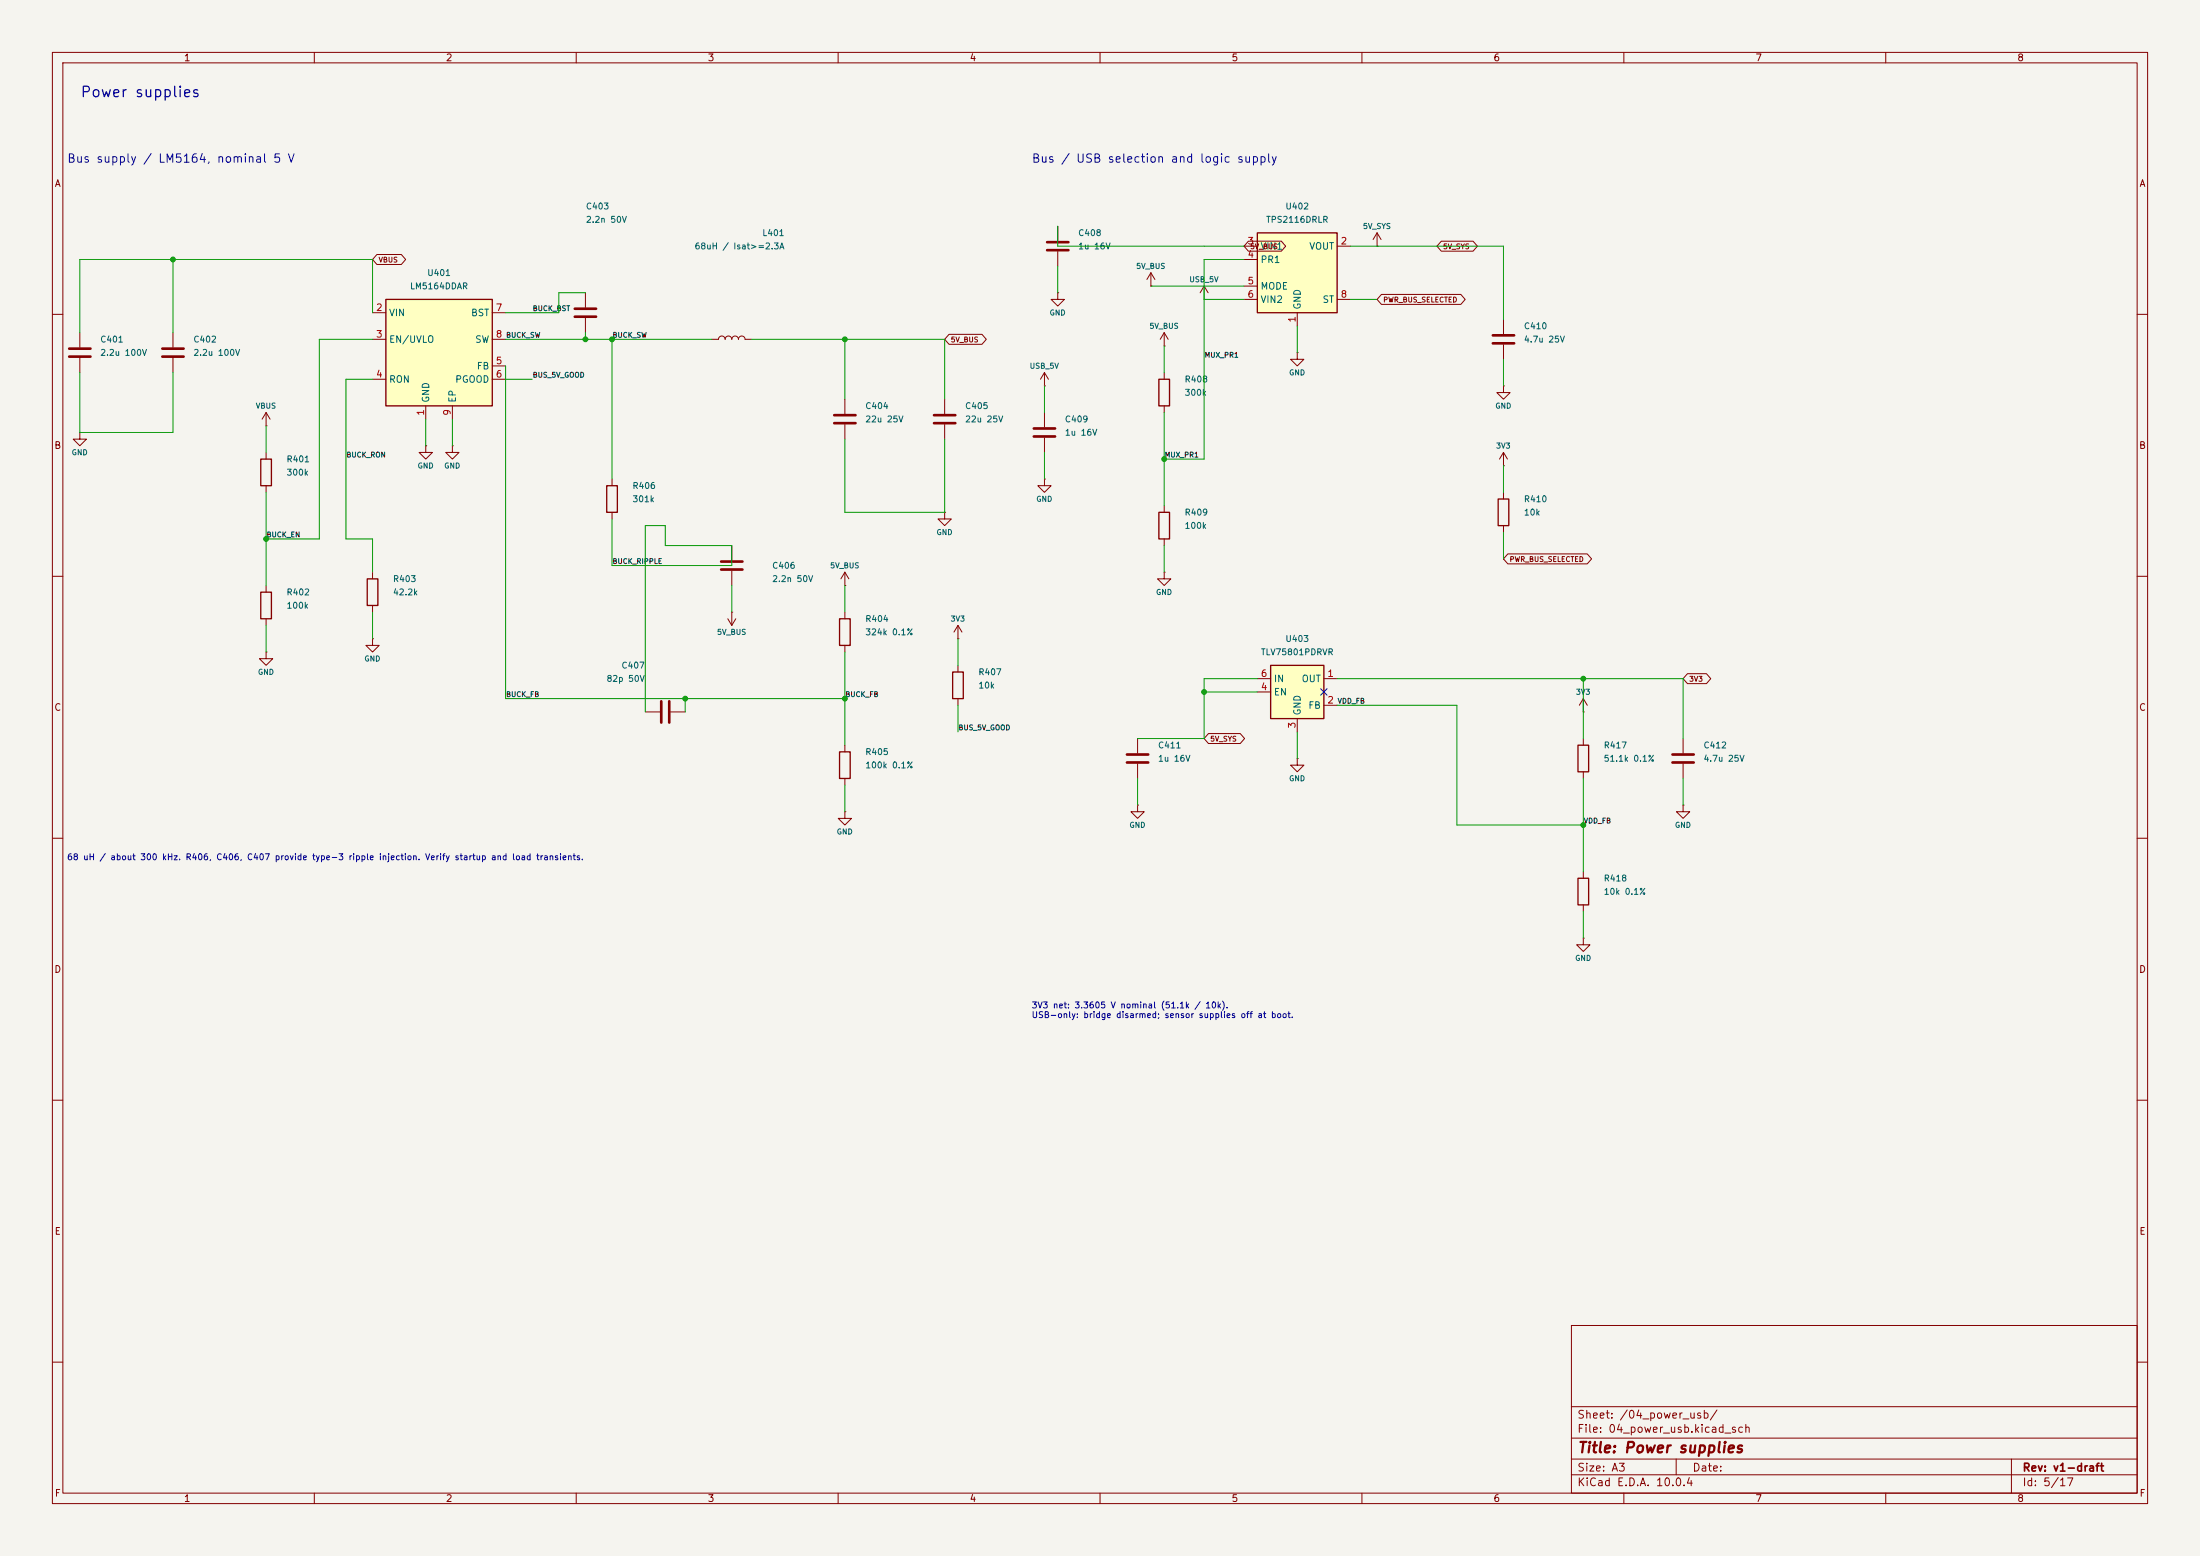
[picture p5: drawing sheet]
<svg xmlns="http://www.w3.org/2000/svg" width="420mm" height="297mm" viewBox="0 0 420 297" stroke-linecap="round" stroke-linejoin="round" font-family="sans-serif">
<path d="M0 0h420v297h-420z" fill="#f5f4ef" stroke="#f5f4ef" stroke-width=".19"/>
<g fill="none" stroke="#840000" stroke-width=".19">
<path d="M10 10h400v277h-400zM12 12h396v273h-396zM60 10v2M110 10v2M160 10v2M210 10v2M260 10v2M310 10v2M360 10v2M111.8 55.9v2.8M10 60h2M50.8 78.7v2.6"/>
<path d="M50.8 78.7l-.8 1.3M50.8 78.7l.8 1.3M111.8 60.7v2.8M135.9 64.8h1.3a.64 .64 0 0 1 .6-.7 .64 .64 0 0 1 .6 .7 .64 .64 0 0 1 .7-.7 .64 .64 0 0 1 .6 .7 .64 .64 0 0 1 .6-.7 .64 .64 0 0 1 .7 .7 .64 .64 0 0 1 .6-.7 .64 .64 0 0 1 .6 .7h1.3M222.2 71.1v1.3M222.2 77.5v1.2M247.6 67.3v1.3h1.3l-1.3 1.3-1.2-1.3h1.2M247.6 67.3h.1M287 73.7v1.2h1.3l-1.3 1.3-1.3-1.3h1.3M287 73.7h.1M287 61v2.8M287 65.8v2.8"/>
<path d="M408 60h2M50.8 81.3h.1M50.8 86.4v1.2M50.8 92.7v1.3M81.3 85.1v1.3h1.2l-1.2 1.2-1.3-1.2h1.3M81.3 85.1h.1M86.4 85.1v1.3h1.2l-1.2 1.2-1.3-1.2h1.3M86.4 85.1h.1M199.4 91.4v1.3h1.3l-1.3 1.3-1.3-1.3h1.3M199.4 91.4h.1M222.2 96.5v1.3M287 88.9h.1"/>
<path d="M287 86.4l-.7 1.2M287 86.4l.8 1.2M287 86.4v2.5M287 94v1.3M10 110h2M71.1 109.2v1.3M71.1 115.6v1.2M222.2 109.2v1.3h1.3l-1.3 1.3-1.2-1.3h1.2M222.2 109.2h.1M222.2 102.9v1.2M287 100.3v1.3M408 110h2"/>
<path d="M123.2 135.9h2.8M128 135.9h2.8M182.9 127v1.3M182.9 133.4v1.2M302.3 135.9h.1M302.3 133.4v2.5M302.3 133.4l-.8 1.2M302.3 133.4l.7 1.2M10 160h2M302.3 141v1.2M302.3 147.3v1.3M321.3 153.7v1.2h1.3l-1.3 1.3-1.3-1.3h1.3"/>
<path d="M321.3 153.7h.1M408 160h2M10 210h2M408 210h2M300 253h108v32h-108zM10 260h2M300 278.5h108M300 274.5h108M300 268.5h108M320 278.5v3M384 278.5v6.5M408 260h2"/>
<path d="M60 285v2M110 285v2M160 285v2M210 285v2M260 285v2M300 281.5h108M310 285v2M360 285v2"/>
</g>
<path d="M221.2 72.4h2.1v5.1h-2.1zM49.8 87.6h2v5.1h-2zM221.2 97.8h2.1v5.1h-2.1zM286 95.3h2v5h-2zM70.1 110.5h2v5.1h-2zM181.9 128.3h2v5.1h-2zM301.2 142.2h2.1v5.1h-2.1z" fill="none" stroke="#840000" stroke-width=".25"/>
<path d="M109.7 58.9h4.1M109.7 60.5h4.1M285 64h4.1M285 65.5h4.1M126.2 133.9v4M127.8 133.9v4" fill="none" stroke="#840000" stroke-width=".51"/>
<path d="M73.7 57.2h20.3v20.3h-20.3z" fill="#ffffc2"/>
<path d="M73.7 57.2h20.3v20.3h-20.3zM115.8 92.7h2.1v5.1h-2.1zM49.8 113h2v5.1h-2zM160.3 143.5h2v5.1h-2z" fill="none" stroke="#840000" stroke-width=".25"/>
<g fill="none" stroke="#840000" stroke-width=".19">
<path d="M71.1 59.7h2.6M94 59.7h2.5M201.9 43.2v2.8M201.9 48v2.8M219.7 54.6h.1M219.7 52.1l-.8 1.2M219.7 52.1l.8 1.2M219.7 52.1v2.5M229.9 57.2h.1M229.9 54.6l-.8 1.3M229.9 54.6l.7 1.3M229.9 54.6v2.6"/>
<path d="M15.2 63.5v2.8M15.2 68.3v2.8M33 63.5v2.8M33 68.3v2.8M71.1 64.8h2.6M71.1 72.4h2.6M81.3 77.5v2.5M86.4 77.5v2.5M94 64.8h2.5M94 72.4h2.5M94 69.9h2.5M161.3 76.2v2.8"/>
<path d="M180.3 76.2v2.8M199.4 78.7v2.8M15.2 82.6v1.2h1.3l-1.3 1.3-1.2-1.3h1.2M15.2 82.6h.1M116.8 91.4v1.3M116.8 97.8v1.3M161.3 81v2.8M180.3 97.8v1.3h1.3l-1.3 1.2-1.2-1.2h1.2M180.3 97.8h.1M180.3 81v2.8M199.4 83.6v2.8M50.8 111.8v1.2"/>
<path d="M50.8 118.1v1.3M138.9 118.1l.8 1.3M139.7 116.8h.1M139.7 104.1v2.8M139.7 109v2.8M139.7 116.8v2.6M140.5 118.1l-.8 1.3M161.3 111.8h.1M161.3 109.2v2.6M161.3 109.2l-.8 1.3M161.3 109.2l.8 1.3M50.8 124.5v1.2h1.3l-1.3 1.3-1.3-1.3h1.3"/>
<path d="M50.8 124.5h.1M71.1 121.9v1.3h1.3l-1.3 1.3-1.3-1.3h1.3M71.1 121.9h.1M161.3 154.9v1.3h1.3l-1.3 1.3-1.3-1.3h1.3M161.3 154.9h.1M161.3 142.2v1.3M161.3 148.6v1.3"/>
</g>
<g fill="none" stroke="#840000" stroke-width=".51">
<path d="M199.9 46.2h4.1M199.9 47.8h4.1M13.2 66.5h4.1M13.2 68.1h4.1M31 66.5h4.1M31 68.1h4.1M159.3 79.2h4M178.3 79.2h4.1M159.3 80.8h4M178.3 80.8h4.1M197.4 81.8h4M197.4 83.3h4"/>
<path d="M137.7 107.2h4M137.7 108.7h4"/>
</g>
<path d="M242.6 127h10.1v10.2h-10.1z" fill="#ffffc2"/>
<path d="M242.6 127h10.1v10.2h-10.1zM301.2 167.6h2.1v5.1h-2.1z" fill="none" stroke="#840000" stroke-width=".25"/>
<g fill="none" stroke="#840000" stroke-width=".19">
<path d="M262.9 47h.1M262.9 44.5l-.8 1.2M262.9 44.5l.8 1.2M262.9 44.5v2.5M222.2 66h.1M222.2 63.5l-.7 1.3M222.2 63.5l.8 1.3M222.2 63.5v2.5M240 129.5h2.6M240 132.1h2.6M247.6 137.2v2.5M252.7 129.5h2.6"/>
<path d="M252.7 134.6h2.6M217.2 153.7v1.2h1.2l-1.2 1.3-1.3-1.3h1.3M217.2 153.7h.1M217.2 141v2.8M217.2 145.8v2.8M247.6 144.8v1.3h1.3l-1.3 1.2-1.2-1.2h1.2M247.6 144.8h.1M321.3 141v2.8M321.3 145.8v2.8M302.3 179.1v1.2h1.2l-1.2 1.3-1.3-1.3h1.3M302.3 179.1h.1M302.3 166.4v1.2"/>
<path d="M302.3 172.7v1.3"/>
</g>
<path d="M215.1 144h4.1M215.1 145.5h4.1M319.3 144h4M319.3 145.5h4" fill="none" stroke="#840000" stroke-width=".51"/>
<path d="M240 44.5h15.3v15.2h-15.3z" fill="#ffffc2"/>
<path d="M240 44.5h15.3v15.2h-15.3zM160.3 118.1h2v5.1h-2z" fill="none" stroke="#840000" stroke-width=".25"/>
<g fill="none" stroke="#840000" stroke-width=".19">
<path d="M72 48.6h4.6l.8 .9-.8 1h-4.6l-.9-1zM201.9 55.9v1.3h1.3l-1.3 1.2-1.2-1.2h1.2M201.9 55.9h.1M237.5 47h2.5M237.5 49.5h2.5M237.5 54.6h2.5M237.5 57.2h2.5M238.3 46h6.3l.8 1-.8 .9h-6.3l-.8-.9zM247.6 59.7v2.5M255.3 47h2.5M255.3 57.2h2.5M263.7 56.2h15.2l.8 1-.8 .9h-15.2l-.8-.9z"/>
<path d="M275.2 46h6l.8 1-.8 .9h-6l-.9-.9zM181.2 63.8h6.3l.8 1-.8 .9h-6.3l-.9-.9zM199.4 73.7h.1M199.4 71.1l-.8 1.3M199.4 71.1l.8 1.3M199.4 71.1v2.6M161.3 116.8v1.3M182.9 119.4l-.8 1.3M182.9 119.4l.7 1.3M182.9 119.4v2.5M287.9 105.7h15.1l.8 1-.8 .9h-15.1l-.9-.9zM161.3 123.2v1.3"/>
<path d="M182.9 121.9h.1M322.1 128.6h3.7l.8 .9-.8 1h-3.7l-.8-1zM230.7 140h6.1l.8 1-.8 .9h-6.1l-.8-.9z"/>
</g>
<g fill="none" stroke="#009600" stroke-width=".19">
<path d="M33 49.5v14M71.1 59.7v-10.2h-55.9v14M111.8 55.9h-5.1v3.8h-10.2M201.9 43.2v3.8h35.6M201.9 50.8v5.1M219.7 54.6h17.8M229.9 57.2h7.6M237.5 49.5h-7.6v38.1h-7.7M257.8 57.2h5.1M257.8 47h29.2v14M15.2 71.1v11.5h17.8v-11.5M71.1 64.8h-10.1v38.1h-10.2"/>
<path d="M71.1 72.4h-5.1v30.5h5.1v6.3M96.5 64.8h39.4M96.5 69.9v63.5h64.8M96.5 72.4h5.1M111.8 63.5v1.3M116.8 64.8v26.6M143.5 64.8h36.8v11.4M161.3 64.8v11.4M199.4 73.7v5M222.2 66v5.1M222.2 78.7v17.8M247.6 62.2v5.1"/>
<path d="M287 68.6v5.1M50.8 81.3v5.1M50.8 94v17.8M81.3 80v5.1M86.4 80v5.1M116.8 99.1v8.9h22.9v-3.9h-12.7v-3.8h-3.8v35.6M161.3 83.8v14h19v-14M199.4 86.4v5M287 88.9v5.1M50.8 119.4v5.1M71.1 116.8v5.1M139.7 111.8v5"/>
<path d="M161.3 111.8v5M222.2 104.1v5.1M287 101.6v5.1M130.8 133.4v2.5M161.3 124.5v17.7M182.9 121.9v5.1M182.9 134.6v5.1M229.9 132.1h10.1M240 129.5h-10.1v11.5h-12.7M247.6 139.7v5.1M255.3 129.5h66v11.5M255.3 134.6h22.8v22.9h24.2"/>
<path d="M302.3 129.5v11.5M161.3 149.9v5M217.2 148.6v5.1M302.3 148.6v17.8M321.3 148.6v5.1M302.3 174v5.1"/>
</g>
<path d="M252.1 131.5l1.2 1.2M253.3 131.5l-1.2 1.2" fill="none" stroke="#000084" stroke-width=".19"/>
<g fill="#009600" stroke="#009600" stroke-width=".19">
<circle cx="33" cy="49.5" r=".46"/>
<circle cx="111.8" cy="64.8" r=".46"/>
<circle cx="116.8" cy="64.8" r=".46"/>
<circle cx="50.8" cy="102.9" r=".46"/>
<circle cx="161.3" cy="64.8" r=".46"/>
<circle cx="302.3" cy="157.5" r=".46"/>
<circle cx="302.3" cy="129.5" r=".46"/>
<circle cx="229.9" cy="132.1" r=".46"/>
<circle cx="161.3" cy="133.4" r=".46"/>
<circle cx="130.8" cy="133.4" r=".46"/>
<circle cx="222.2" cy="87.6" r=".46"/>
</g>
<text font-size="2" fill="#0000c2" x="15.2" y="19.1">Power supplies</text>
<text font-size="2" fill="#840000" x="301" y="277.8">Title: Power supplies</text>
<g font-size="1.6" fill="#0000c2">
<text x="12.7" y="31.5">Bus supply / LM5164, nominal 5 V</text>
<text x="196.8" y="31.5">Bus / USB selection and logic supply</text>
</g>
<g font-size="1.5" fill="#840000">
<text x="301" y="273.8">File: 04_power_usb.kicad_sch</text>
<text x="301" y="271.1">Sheet: /04_power_usb/</text>
<text x="301" y="281.2">Size: A3</text>
<text x="323" y="281.2">Date:</text>
<text x="386" y="281.2">Rev: v1-draft</text>
<text x="301" y="284">KiCad E.D.A. 10.0.4</text>
<text x="386" y="284">Id: 5/17</text>
</g>
<g font-size="1.3" fill="#840000">
<text x="35" y="12">1</text>
<text x="85" y="12">2</text>
<text x="135" y="12">3</text>
<text x="185" y="12">4</text>
<text x="235" y="12">5</text>
<text x="285" y="12">6</text>
<text x="335" y="12">7</text>
<text x="385" y="12">8</text>
<text x="10.3" y="36">A</text>
<text x="408.3" y="36">A</text>
<text x="10.3" y="86">B</text>
<text x="408.2" y="86">B</text>
<text x="10.3" y="136">C</text>
<text x="408.2" y="136">C</text>
<text x="10.3" y="186">D</text>
<text x="408.2" y="186">D</text>
<text x="10.3" y="236">E</text>
<text x="408.3" y="236">E</text>
<text x="10.3" y="286">F</text>
<text x="35" y="287">1</text>
<text x="85" y="287">2</text>
<text x="135" y="287">3</text>
<text x="185" y="287">4</text>
<text x="235" y="287">5</text>
<text x="285" y="287">6</text>
<text x="335" y="287">7</text>
<text x="385" y="287">8</text>
<text x="408.3" y="286">F</text>
</g>
<g font-size="1.3" fill="#a90000">
<text x="238.1" y="47">3</text>
<text x="255.8" y="47">2</text>
<text x="238.1" y="49.5">4</text>
<text x="71.7" y="59.7">2</text>
<text x="94.5" y="59.7">7</text>
<text x="238.1" y="54.6">5</text>
<text x="238.1" y="57.1">6</text>
<text x="255.8" y="57.1">8</text>
<text x="71.7" y="64.7">3</text>
<text x="94.5" y="64.7">8</text>
<text x="247.6" y="61.7" transform="rotate(-90 247.6 61.7)">1</text>
<text x="94.5" y="69.8">5</text>
<text x="71.7" y="72.4">4</text>
<text x="94.5" y="72.4">6</text>
<text x="81.3" y="79.4" transform="rotate(-90 81.3 79.4)">1</text>
<text x="86.3" y="79.4" transform="rotate(-90 86.3 79.4)">9</text>
<text x="240.6" y="129.5">6</text>
<text x="253.3" y="129.5">1</text>
<text x="240.6" y="132.1">4</text>
<text x="253.3" y="134.6">2</text>
<text x="247.6" y="139.1" transform="rotate(-90 247.6 139.1)">3</text>
</g>
<g font-size="1.3" fill="#006464">
<text x="240.5" y="48">VIN1</text>
<text x="249.8" y="48">VOUT</text>
<text x="240.5" y="50.5">PR1</text>
<text x="240.5" y="55.6">MODE</text>
<text x="240.5" y="58.1">VIN2</text>
<text x="248.6" y="59.2" transform="rotate(-90 248.6 59.2)">GND</text>
<text x="252.4" y="58.1">ST</text>
<text x="74.2" y="60.7">VIN</text>
<text x="74.2" y="65.7">EN/UVLO</text>
<text x="89.8" y="60.7">BST</text>
<text x="90.6" y="65.7">SW</text>
<text x="90.9" y="70.8">FB</text>
<text x="74.2" y="73.4">RON</text>
<text x="82.3" y="77" transform="rotate(-90 82.3 77)">GND</text>
<text x="86.8" y="73.4">PGOOD</text>
<text x="87.3" y="77" transform="rotate(-90 87.3 77)">EP</text>
<text x="243.1" y="130.5">IN</text>
<text x="248.4" y="130.5">OUT</text>
<text x="243.1" y="133.1">EN</text>
<text x="248.6" y="136.7" transform="rotate(-90 248.6 136.7)">GND</text>
<text x="249.7" y="135.6">FB</text>
</g>
<g font-size="1.2" fill="#006464">
<text x="111.7" y="40.2">C403</text>
<text x="245.3" y="40.2">U402</text>
<text x="111.7" y="42.8">2.2n 50V</text>
<text x="132.5" y="47.9">68uH / Isat&gt;=2.3A</text>
<text x="145.4" y="45.3">L401</text>
<text x="205.7" y="45.3">C408</text>
<text x="205.7" y="47.9">1u 16V</text>
<text x="241.6" y="42.8">TPS2116DRLR</text>
<text x="81.5" y="52.9">U401</text>
<text x="78.2" y="55.5">LM5164DDAR</text>
<text x="19" y="65.6">C401</text>
<text x="36.8" y="65.6">C402</text>
<text x="290.8" y="63.1">C410</text>
<text x="290.8" y="65.6">4.7u 25V</text>
<text x="19" y="68.2">2.2u 100V</text>
<text x="36.8" y="68.2">2.2u 100V</text>
<text x="226" y="73.3">R408</text>
<text x="226" y="75.8">300k</text>
<text x="165.1" y="78.3">C404</text>
<text x="165.1" y="80.9">22u 25V</text>
<text x="184.1" y="78.3">C405</text>
<text x="184.1" y="80.9">22u 25V</text>
<text x="203.2" y="80.9">C409</text>
<text x="203.2" y="83.4">1u 16V</text>
<text x="54.6" y="88.5">R401</text>
<text x="54.6" y="91">300k</text>
<text x="120.6" y="93.6">R406</text>
<text x="120.6" y="96.1">301k</text>
<text x="226" y="98.7">R409</text>
<text x="226" y="101.2">100k</text>
<text x="290.8" y="96.1">R410</text>
<text x="290.8" y="98.7">10k</text>
<text x="54.6" y="113.9">R402</text>
<text x="74.9" y="111.4">R403</text>
<text x="74.9" y="113.9">42.2k</text>
<text x="147.3" y="108.8">C406</text>
<text x="147.3" y="111.4">2.2n 50V</text>
<text x="54.6" y="116.4">100k</text>
<text x="165.1" y="119">R404</text>
<text x="165.1" y="121.5">324k 0.1%</text>
<text x="240.6" y="125.3">TLV75801PDRVR</text>
<text x="245.3" y="122.8">U403</text>
<text x="115.7" y="130.4">82p 50V</text>
<text x="118.5" y="127.9">C407</text>
<text x="186.7" y="129.1">R407</text>
<text x="186.7" y="131.7">10k</text>
<text x="221" y="143.1">C411</text>
<text x="306.1" y="143.1">R417</text>
<text x="325.1" y="143.1">C412</text>
<text x="165.1" y="146.9">100k 0.1%</text>
<text x="165.1" y="144.4">R405</text>
<text x="221" y="145.7">1u 16V</text>
<text x="306.1" y="145.7">51.1k 0.1%</text>
<text x="325.1" y="145.7">4.7u 25V</text>
<text x="306.1" y="171.1">10k 0.1%</text>
<text x="306.1" y="168.5">R418</text>
</g>
<g font-size="1.2" fill="#0000c2">
<text x="12.7" y="164.5">68 uH / about 300 kHz. R406, C406, C407 provide type-3 ripple injection. Verify startup and load transients.</text>
<text x="196.8" y="192.7">3V3 net: 3.3605 V nominal (51.1k / 10k).</text>
<text x="196.8" y="194.6">USB-only: bridge disarmed; sensor supplies off at boot.</text>
</g>
<g font-size="1" fill="#840000">
<text x="238.6" y="47.8">5V_BUS</text>
<text x="275.4" y="47.8">5V_SYS</text>
<text x="72.2" y="50.3">VBUS</text>
<text x="264" y="57.9">PWR_BUS_SELECTED</text>
<text x="181.4" y="65.6">5V_BUS</text>
<text x="288.1" y="107.5">PWR_BUS_SELECTED</text>
<text x="322.4" y="130.3">3V3</text>
<text x="230.9" y="141.8">5V_SYS</text>
</g>
<g font-size="1" fill="#006464">
<text x="260.1" y="43.9">5V_SYS</text>
<text x="216.8" y="51.6">5V_BUS</text>
<text x="227" y="54.1">USB_5V</text>
<text x="200.3" y="60.5">GND</text>
<text x="219.3" y="63">5V_BUS</text>
<text x="196.5" y="70.6">USB_5V</text>
<text x="246" y="71.9">GND</text>
<text x="48.7" y="78.2">VBUS</text>
<text x="285.4" y="78.2">GND</text>
<text x="13.6" y="87.1">GND</text>
<text x="79.6" y="89.7">GND</text>
<text x="84.7" y="89.7">GND</text>
<text x="285.5" y="85.9">3V3</text>
<text x="197.7" y="96">GND</text>
<text x="178.7" y="102.4">GND</text>
<text x="158.4" y="108.7">5V_BUS</text>
<text x="220.6" y="113.8">GND</text>
<text x="181.4" y="118.9">3V3</text>
<text x="136.8" y="121.4">5V_BUS</text>
<text x="49.1" y="129">GND</text>
<text x="69.5" y="126.5">GND</text>
<text x="300.8" y="132.8">3V3</text>
<text x="246" y="149.4">GND</text>
<text x="159.6" y="159.5">GND</text>
<text x="215.5" y="158.2">GND</text>
<text x="319.7" y="158.2">GND</text>
<text x="300.6" y="183.6">GND</text>
</g>
<g font-size="1" fill="#0f0f0f">
<text x="101.6" y="59.6">BUCK_BST</text>
<text x="96.5" y="64.7">BUCK_SW</text>
<text x="116.8" y="64.7">BUCK_SW</text>
<text x="229.9" y="68.5">MUX_PR1</text>
<text x="101.6" y="72.3">BUS_5V_GOOD</text>
<text x="66" y="87.5">BUCK_RON</text>
<text x="222.2" y="87.5">MUX_PR1</text>
<text x="50.8" y="102.8">BUCK_EN</text>
<text x="116.8" y="107.9">BUCK_RIPPLE</text>
<text x="96.5" y="133.3">BUCK_FB</text>
<text x="161.3" y="133.3">BUCK_FB</text>
<text x="255.3" y="134.5">VDD_FB</text>
<text x="182.9" y="139.6">BUS_5V_GOOD</text>
<text x="302.3" y="157.4">VDD_FB</text>
</g>
</svg>
